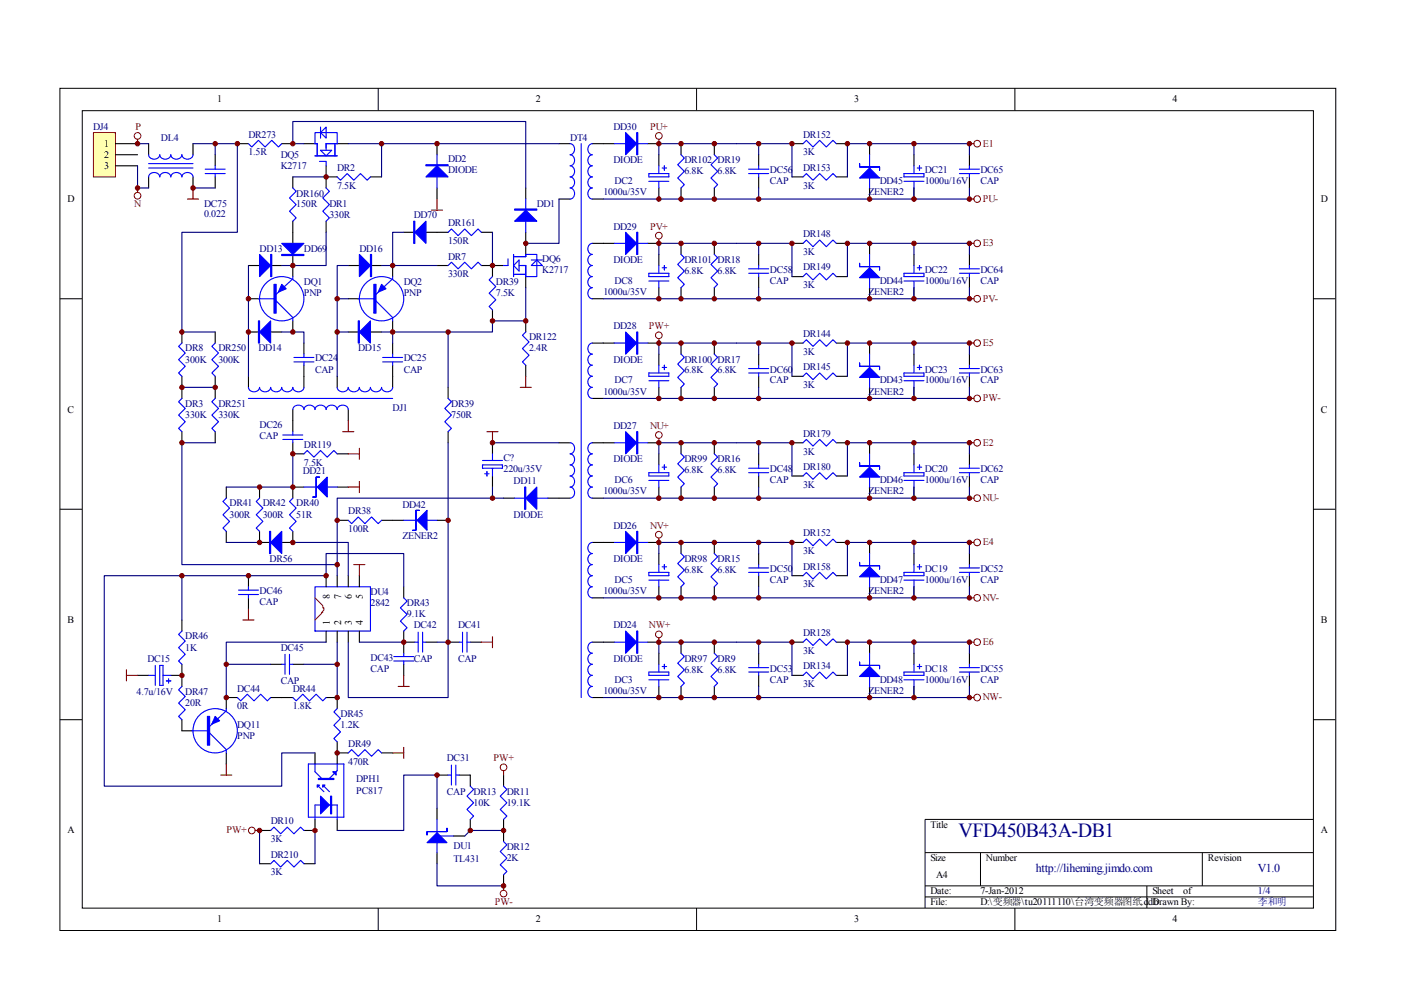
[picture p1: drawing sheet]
<svg xmlns="http://www.w3.org/2000/svg" width="297mm" height="210mm" viewBox="0 0 297 210" stroke-linecap="round" stroke-linejoin="round" font-family="sans-serif">
<g fill="none" stroke="#000" stroke-width=".21">
<path d="M12.7 18.7h270.5v178.6h-270.5zM80.2 18.7v4.7M147.7 18.7v4.7M215.2 18.7v4.7M17.4 23.5h261.1v169h-261.1zM12.7 63.3h4.7M278.4 63.3h4.7M12.7 108h4.7M278.4 108h4.7M12.7 152.6h4.7M278.4 152.6h4.7M278.4 173.7h-82.3v18.8"/>
<path d="M80.2 192.5v4.7M147.7 192.5v4.7M196.1 180.8h82.3M196.1 187.8h82.3M196.1 190.2h82.3M207.9 180.8v7M215.2 192.5v4.7M243.2 187.8v4.7M254.9 180.8v7"/>
</g>
<path d="M19.9 28.2h4.6v9.3h-4.6z" fill="#ffffb0"/>
<g fill="none" stroke="#800000" stroke-width=".21">
<path d="M19.8 28.1h4.7v9.4h-4.7z"/>
<circle cx="29.2" cy="28.8" r=".71"/>
<circle cx="139.7" cy="28.8" r=".71"/>
<circle cx="207.2" cy="30.5" r=".7"/>
<circle cx="29.2" cy="41.5" r=".71"/>
<circle cx="139.7" cy="50" r=".71"/>
<circle cx="207.2" cy="51.6" r=".71"/>
<circle cx="207.2" cy="42.2" r=".7"/>
<circle cx="139.7" cy="71.1" r=".71"/>
<circle cx="207.2" cy="72.7" r=".7"/>
<circle cx="207.2" cy="63.3" r=".7"/>
<circle cx="139.7" cy="92.2" r=".71"/>
<circle cx="207.2" cy="93.9" r=".7"/>
<circle cx="207.2" cy="84.5" r=".7"/>
<circle cx="139.7" cy="113.4" r=".71"/>
<circle cx="207.2" cy="115" r=".7"/>
<circle cx="207.2" cy="105.6" r=".7"/>
<circle cx="139.7" cy="134.5" r=".71"/>
<circle cx="207.2" cy="126.8" r=".71"/>
<circle cx="207.2" cy="136.2" r=".7"/>
<circle cx="207.2" cy="147.9" r=".7"/>
<circle cx="53.4" cy="176.1" r=".71"/>
<circle cx="106.8" cy="162.7" r=".71"/>
<circle cx="106.8" cy="189.5" r=".7"/>
</g>
<g fill="none" stroke="#000" stroke-width=".23">
<path d="M24.5 30.5h4.7M24.5 32.8h4.7M24.5 35.2h4.7M31.5 30.5v2.3M31.5 37.5v2.4M40.9 30.5v2.3M40.9 37.5v2.4M45.6 32.8v2.4M45.6 37.5v2.4M50.3 30.5h2.4M59.7 30.5h2.4M62.1 37.5v2.4"/>
<path d="M64.4 30.5h2.4M69.1 35.2v4.7M69.1 37.5h2.4M71.5 30.5h2.3M78.5 37.5h2.4M92.7 30.5v2.3M92.7 39.9v2.3M111.5 39.9v2.3M118.5 30.5h2.4M125.6 30.5h4.7M137.3 30.5h2.4M139.7 32.8v2.4"/>
<path d="M139.7 39.9v2.3M144.4 30.5v2.3M144.4 39.9v2.3M151.4 30.5v2.3M151.4 39.9v2.3M160.9 32.8v2.4M160.9 37.5v2.4M167.9 30.5h2.4M167.9 37.5h2.4M177.3 30.5h2.4M177.3 37.5h2.4M184.4 30.5v2.3"/>
<path d="M184.4 39.9v2.3M193.8 32.8v2.4M193.8 39.9v2.3M205.5 32.8v2.4M205.5 37.5v2.4M52.7 56.3h2.3M57.4 56.3h2.3M62.1 46.9v4.7M62.1 53.9v4.7M69.1 46.9v2.4M73.8 56.3h2.4M78.5 56.3h2.4"/>
<path d="M83.2 56.3v2.3M85.6 49.3h2.4M90.3 49.3h4.7M92.7 56.3h2.3M102.1 56.3h4.7M102.1 49.3h2.3M104.4 56.3v2.3M111.5 49.3v4.6M111.5 58.6v2.4M118.5 42.2h2.4M125.6 42.2h2.3M125.6 51.6h4.7"/>
<path d="M137.3 51.6h2.4M139.7 53.9v2.4M144.4 51.6v2.3M151.4 51.6v2.3M160.9 53.9v2.4M160.9 58.6v2.4M167.9 51.6h2.4M167.9 58.6h2.4M177.3 51.6h2.4M177.3 58.6h2.4M184.4 51.6v2.3M193.8 53.9v2.4"/>
<path d="M205.5 53.9v2.4M205.5 58.6v2.4M38.6 70.4v2.3M38.6 79.8v4.7M45.6 70.4v2.3M45.6 79.8v4.7M52.7 63.3h2.3M52.7 70.4h2.3M52.7 79.8v2.3M57.4 70.4h2.3M62.1 68v2.4M64.4 72.7v2.4"/>
<path d="M64.4 77.4v4.7M71.5 79.8v2.3M73.8 63.3h2.4M73.8 70.4h2.4M78.5 70.4h2.4M83.2 68v2.4M83.2 72.7v2.4M83.2 77.4v4.7M104.4 65.7v2.3M111.5 68v2.4M111.5 77.4v2.4M125.6 63.3h2.3"/>
<path d="M125.6 72.7h4.7M137.3 72.7h2.4M139.7 61v2.3M139.7 75.1v2.3M144.4 61v2.3M144.4 72.7v2.4M151.4 61v2.3M151.4 72.7v2.4M160.9 75.1v2.3M160.9 79.8v2.3M167.9 72.7h2.4M167.9 79.8h2.4"/>
<path d="M177.3 72.7h2.4M177.3 79.8h2.4M184.4 61v2.3M184.4 72.7v2.4M193.8 61v2.3M193.8 75.1v2.3M205.5 75.1v2.3M205.5 79.8v2.3M38.6 91.5v2.4M45.6 91.5v2.4M62.1 86.8v4.7M62.1 93.9v2.3h2.3"/>
<path d="M71.5 96.2h2.3M73.8 86.8v2.4M95 82.1v2.4M95 91.5v2.4M104.4 93.9v2.3M118.5 93.9h2.4M125.6 93.9h4.7M125.6 84.5h2.3M137.3 93.9h2.4M139.7 82.1v2.4M139.7 96.2v2.4M144.4 82.1v2.4"/>
<path d="M144.4 93.9v2.3M151.4 82.1v2.4M151.4 93.9v2.3M160.9 96.2v2.4M167.9 93.9h2.4M177.3 93.9h2.4M184.4 82.1v2.4M184.4 93.9v2.3M193.8 82.1v2.4M193.8 96.2v2.4M205.5 96.2v2.4M48 103.3v2.3"/>
<path d="M48 112.7v2.3M55 103.3v2.3M55 112.7v2.3h2.4M62.1 112.7v2.3h-2.4M64.4 103.3h-2.3v2.3M71.5 103.3h2.3M71.5 110.3h2.3M80.9 110.3h4.7M92.7 110.3h2.3M104.4 100.9v2.4M106.8 105.6h2.3M116.2 105.6h4.7"/>
<path d="M125.6 105.6h2.3M125.6 115h4.7M137.3 115h2.4M139.7 103.3v2.3M139.7 117.4v2.3M144.4 103.3v2.3M144.4 115v2.4M151.4 103.3v2.3M151.4 115v2.4M160.9 100.9v2.4M160.9 117.4v2.3M167.9 100.9h2.4"/>
<path d="M167.9 115h2.4M177.3 100.9h2.4M177.3 115h2.4M184.4 103.3v2.3M184.4 115v2.4M193.8 103.3v2.3M193.8 117.4v2.3M205.5 100.9v2.4M205.5 117.4v2.3M38.6 131.5v2.3M52.7 122.1v2.3M52.7 126.8v2.3"/>
<path d="M69.1 122.1v2.3M69.1 133.8v2.4M71.5 122.1v2.3M71.5 133.8v2.4M73.8 122.1v2.3M73.8 133.8v2.4M76.2 122.1v2.3M76.2 133.8v2.4M85.6 124.4v2.4M85.6 133.8v4.7M85.6 136.2h2.4M90.3 136.2h2.4"/>
<path d="M95 136.2h2.4M99.7 136.2h2.4M125.6 136.2h4.7M125.6 126.8h2.3M137.3 136.2h2.4M139.7 124.4v2.4M139.7 138.5v2.4M144.4 124.4v2.4M144.4 136.2v2.3M151.4 124.4v2.4M151.4 136.2v2.3M160.9 122.1v2.3"/>
<path d="M160.9 138.5v2.4M167.9 136.2h2.4M167.9 122.1h2.4M177.3 136.2h2.4M177.3 122.1h2.4M184.4 124.4v2.4M184.4 136.2v2.3M193.8 124.4v2.4M193.8 138.5v2.4M205.5 122.1v2.3M205.5 138.5v2.4M29.2 143.2h2.3"/>
<path d="M36.2 143.2h2.4M38.6 140.9v4.6M38.6 152.6v2.3h2.3M48 159.6v2.4M50.3 147.9h-2.3v2.3M57.4 147.9h4.7M57.4 140.9h2.3M62.1 140.9h2.3M66.8 159.6v2.4M69.1 147.9h2.4v2.3M71.5 157.3v4.7M71.5 159.6h2.3"/>
<path d="M80.9 159.6h2.3M85.6 140.9v2.3M125.6 147.9h2.3M139.7 145.5v2.4M144.4 145.5v2.4M151.4 145.5v2.4M160.9 143.2v2.3M167.9 143.2h2.4M177.3 143.2h2.4M184.4 145.5v2.4M193.8 145.5v2.4M205.5 143.2v2.3"/>
<path d="M55 176.1h2.4M66.8 173.7v2.4h-2.4M71.5 173.7v2.4M92.7 171.4v2.3M92.7 164.3h2.3M96.2 177.3h2.3M97.4 164.3h2.3v2.4M99.7 173.7v2.4M106.8 164.3v2.4M106.8 173.7v4.7M55 183.1h2.4M64.4 183.1h2.4"/>
<path d="M92.7 180.8v2.3M106.8 185.5v2.3"/>
</g>
<g fill="none" stroke="#00f" stroke-width=".23">
<path d="M31.5 37.5a1.21 1.21 0 0 1 1.2-.9 1.21 1.21 0 0 1 1.2 .9 1.2 1.2 0 0 1 1.1-.9 1.2 1.2 0 0 1 1.2 .9 1.21 1.21 0 0 1 1.2-.9 1.21 1.21 0 0 1 1.2 .9 1.21 1.21 0 0 1 1.1-.9 1.21 1.21 0 0 1 1.2 .9M31.5 32.8a1.21 1.21 0 0 0 1.2 1 1.21 1.21 0 0 0 1.2-1 1.21 1.21 0 0 0 1.1 .9 1.21 1.21 0 0 0 1.2-.9 1.21 1.21 0 0 0 1.2 .9 1.21 1.21 0 0 0 1.2-.9 1.21 1.21 0 0 0 1.1 1 1.21 1.21 0 0 0 1.2-1M31.5 34.7h9.4M31.5 35.6h9.4M43.5 35.9h4.2M43.5 36.8h4.2M45.6 35.2v.7M45.6 36.8v.7M52.7 30.5l.7 .7 1.4-1.4 1.4 1.4 1.4-1.4 1.4 1.4 .7-.7M62.1 39.9l.7 .7-1.4 1.4 1.4 1.4-1.4 1.4 1.4 1.4-.7 .7M66.8 33h4.7M67.7 34.2h1.4v1"/>
<path d="M68 28.1l1.1-1.2v2.4zM68 31.9h2.3l-1.2 1.1zM68 26.9v2.4M69.1 31.9v-1.4h2.4v-2.4h-4.7v2.4h.5v2.5M69.1 39.9l.7 .7-1.4 1.4 1.4 1.4-1.4 1.4 1.4 1.4-.7 .7M71 30.5v2.5M71.5 37.5l.7 .7 1.4-1.4 1.4 1.4 1.4-1.4 1.4 1.4 .7-.7M92.7 32.8v7.1M120.9 30.5a1.21 1.21 0 0 1 .9 1.1 1.21 1.21 0 0 1-.9 1.2 1.2 1.2 0 0 1 .9 1.2 1.2 1.2 0 0 1-.9 1.2 1.2 1.2 0 0 1 .9 1.1 1.2 1.2 0 0 1-.9 1.2 1.2 1.2 0 0 1 .9 1.2 1.2 1.2 0 0 1-.9 1.2 1.2 1.2 0 0 1 .9 1.1 1.2 1.2 0 0 1-.9 1.2M123.2 30.5v117.4M125.6 30.5a1.21 1.21 0 0 0-1 1.1 1.21 1.21 0 0 0 1 1.2 1.2 1.2 0 0 0-1 1.2 1.2 1.2 0 0 0 1 1.2 1.2 1.2 0 0 0-1 1.1 1.2 1.2 0 0 0 1 1.2 1.2 1.2 0 0 0-1 1.2 1.2 1.2 0 0 0 1 1.2 1.2 1.2 0 0 0-1 1.1 1.2 1.2 0 0 0 1 1.2M130.3 30.5h7"/>
<path d="M137.6 36.8h4.2v.7h-4.2zM137.6 38.4h4.2M139.7 35.2v1.6M139.7 38.4v1.5M140.4 35.6h.9M140.9 35.2v.9M144.4 32.8l.7 .7-1.4 1.4 1.4 1.4-1.4 1.4 1.4 1.5-.7 .7M151.4 32.8l.8 .7-1.5 1.4 1.5 1.4-1.5 1.4 1.5 1.5-.8 .7M158.7 35.9h4.3M158.7 36.8h4.3M160.9 35.2v.7M160.9 36.8v.7"/>
<path d="M170.3 30.5l.7-.7 1.4 1.4 1.4-1.4 1.4 1.4 1.4-1.4 .7 .7M170.3 37.5l.7-.7 1.4 1.4 1.4-1.4 1.4 1.4 1.4-1.4 .7 .7M184.4 32.8v7.1M191.7 36.8h4.2v.7h-4.2zM191.7 38.4h4.2M193.8 35.2v1.6M193.8 38.4v1.5M194.5 35.6h.9M195 35.2v.9M203.4 35.9h4.3M203.4 36.8h4.3M205.5 35.2v.7"/>
<path d="M205.5 36.8v.7M62.1 58.6v.5l-3.5 3.3M83.2 58.6v.5l-3.5 3.3M95 56.3l.7-.7 1.4 1.4 1.4-1.4 1.4 1.4 1.5-1.4 .7 .7M95 49.3l.7-.8 1.4 1.5 1.4-1.5 1.4 1.5 1.5-1.5 .7 .8M104.4 58.6l-.7 .7 1.4 1.5-1.4 1.4 1.4 1.4-1.4 1.4 .7 .7M107.7 54.9v1.4h-.9M108.9 54.4h2.6v-.5h2.3v4.7h-2.3v-2.3h-1.4M108.9 53.9v4.7M108.9 58.2h2.6M108.9 56.3l1.2-1.2v2.4zM111.5 42.2v7.1"/>
<path d="M112.6 56.3l1.2-1.2 1.2 1.2zM112.6 55.1h2.4M125.6 51.6a1.2 1.2 0 0 0-1 1.2 1.2 1.2 0 0 0 1 1.1 1.2 1.2 0 0 0-1 1.2 1.2 1.2 0 0 0 1 1.2 1.2 1.2 0 0 0-1 1.2 1.2 1.2 0 0 0 1 1.1 1.2 1.2 0 0 0-1 1.2 1.2 1.2 0 0 0 1 1.2 1.2 1.2 0 0 0-1 1.2 1.2 1.2 0 0 0 1 1.1M130.3 51.6h7M137.6 57.9h4.2v.7h-4.2zM137.6 59.6h4.2M139.7 56.3v1.6M139.7 59.6v1.4M140.4 56.8h.9M140.9 56.3v.9M144.4 53.9l.7 .8-1.4 1.4 1.4 1.4-1.4 1.4 1.4 1.4-.7 .7M151.4 53.9l.8 .8-1.5 1.4 1.5 1.4-1.5 1.4 1.5 1.4-.8 .7"/>
<path d="M158.7 57.9h4.3M158.7 57h4.3M160.9 56.3v.7M160.9 57.9v.7M170.3 51.6l.7-.7 1.4 1.4 1.4-1.4 1.4 1.4 1.4-1.4 .7 .7M170.3 58.6l.7-.7 1.4 1.4 1.4-1.4 1.4 1.4 1.4-1.4 .7 .7M184.4 53.9v7.1M191.7 57.9h4.2v.7h-4.2zM191.7 59.6h4.2M193.8 56.3v1.6M193.8 59.6v1.4M194.5 56.8h.9"/>
<path d="M195 56.3v.9M203.4 57.9h4.3M203.4 57h4.3M205.5 56.3v.7M205.5 57.9v.7M38.6 72.7l-.7 .7 1.4 1.5-1.4 1.4 1.4 1.4-1.4 1.4 .7 .7M45.6 72.7l-.7 .7 1.4 1.5-1.4 1.4 1.4 1.4-1.4 1.4 .7 .7M54.8 63.3h3.3M58.6 63.8l3.5 3.5v.7M62.3 75.8h4.3M62.3 76.7h4.3M64.4 75.1v.7"/>
<path d="M64.4 76.7v.7M76 63.3h3.3M79.7 63.8l3.5 3.5v.7M81.1 75.8h4.3M81.1 76.7h4.3M83.2 75.1v.7M83.2 76.7v.7M111.5 70.4l-.7 .7 1.4 1.4-1.4 1.4 1.4 1.4-1.4 1.4 .7 .7M125.6 72.7a1.2 1.2 0 0 0-1 1.2 1.2 1.2 0 0 0 1 1.2 1.2 1.2 0 0 0-1 1.2 1.2 1.2 0 0 0 1 1.1 1.21 1.21 0 0 0-1 1.2 1.21 1.21 0 0 0 1 1.2 1.2 1.2 0 0 0-1 1.2 1.2 1.2 0 0 0 1 1.1 1.2 1.2 0 0 0-1 1.2 1.2 1.2 0 0 0 1 1.2M130.3 72.7h7M137.6 79.1h4.2v.7h-4.2zM139.7 77.4v1.7"/>
<path d="M140.4 77.9h.9M140.9 77.4v1M144.4 75.1l.7 .7-1.4 1.4 1.4 1.4-1.4 1.4 1.4 1.4-.7 .7M151.4 75.1l.8 .7-1.5 1.4 1.5 1.4-1.5 1.4 1.5 1.4-.8 .7M158.7 79.1h4.3M158.7 78.1h4.3M160.9 77.4v.7M160.9 79.1v.7M170.3 72.7l.7-.7 1.4 1.4 1.4-1.4 1.4 1.4 1.4-1.4 .7 .7M170.3 79.8l.7-.7 1.4 1.4 1.4-1.4 1.4 1.4 1.4-1.4 .7 .7M184.4 75.1v7M191.7 79.1h4.2v.7h-4.2z"/>
<path d="M193.8 77.4v1.7M194.5 77.9h.9M195 77.4v1M203.4 79.1h4.3M203.4 78.1h4.3M205.5 77.4v.7M205.5 79.1v.7M38.6 84.5l-.7 .7 1.4 1.4-1.4 1.4 1.4 1.4-1.4 1.4 .7 .7M45.6 84.5l-.7 .7 1.4 1.4-1.4 1.4 1.4 1.4-1.4 1.4 .7 .7M52.7 82.1a1.21 1.21 0 0 0 1.2 1 1.21 1.21 0 0 0 1.1-1 1.21 1.21 0 0 0 1.2 1 1.21 1.21 0 0 0 1.2-1 1.21 1.21 0 0 0 1.2 1 1.21 1.21 0 0 0 1.1-1 1.21 1.21 0 0 0 1.2 1 1.21 1.21 0 0 0 1.2-1 1.21 1.21 0 0 0 1.2 1 1.21 1.21 0 0 0 1.1-1M52.7 84.5h30.5M60 92.2h4.2"/>
<path d="M60 93.2h4.2M62.1 86.8a1.21 1.21 0 0 1 1.2-.9 1.21 1.21 0 0 1 1.1 .9 1.21 1.21 0 0 1 1.2-.9 1.21 1.21 0 0 1 1.2 .9 1.21 1.21 0 0 1 1.2-.9 1.21 1.21 0 0 1 1.1 .9M62.1 91.5v.7M62.1 93.2v.7M64.4 96.2l.7-.7 1.5 1.4 1.4-1.4 1.4 1.4 1.4-1.4 .7 .7M69.1 86.8a1.21 1.21 0 0 1 1.2-.9 1.21 1.21 0 0 1 1.2 .9 1.21 1.21 0 0 1 1.2-.9 1.21 1.21 0 0 1 1.1 .9M71.5 82.1a1.21 1.21 0 0 0 1.2 1 1.21 1.21 0 0 0 1.1-1 1.21 1.21 0 0 0 1.2 1 1.21 1.21 0 0 0 1.2-1 1.21 1.21 0 0 0 1.2 1 1.21 1.21 0 0 0 1.1-1 1.21 1.21 0 0 0 1.2 1 1.21 1.21 0 0 0 1.2-1 1.21 1.21 0 0 0 1.2 1 1.21 1.21 0 0 0 1.1-1M95 84.5l.7 .7-1.4 1.4 1.4 1.4-1.4 1.4 1.4 1.4-.7 .7M102.3 98.6h4.2v.7h-4.2zM102.3 97.6h4.2M103.2 100v.9M104.4 96.2v1.4"/>
<path d="M104.4 99.3v1.6M120.9 96.2a1.2 1.2 0 0 1 .9 1.2 1.2 1.2 0 0 1-.9 1.2 1.2 1.2 0 0 1 .9 1.1 1.2 1.2 0 0 1-.9 1.2 1.2 1.2 0 0 1 .9 1.2 1.2 1.2 0 0 1-.9 1.2 1.2 1.2 0 0 1 .9 1.1 1.2 1.2 0 0 1-.9 1.2M120.9 93.9a1.2 1.2 0 0 1 .9 1.2 1.2 1.2 0 0 1-.9 1.1M125.6 96.2a1.2 1.2 0 0 0-1 1.2 1.2 1.2 0 0 0 1 1.2 1.2 1.2 0 0 0-1 1.1 1.2 1.2 0 0 0 1 1.2 1.2 1.2 0 0 0-1 1.2 1.2 1.2 0 0 0 1 1.2 1.2 1.2 0 0 0-1 1.1 1.2 1.2 0 0 0 1 1.2M125.6 93.9a1.2 1.2 0 0 0-1 1.2 1.2 1.2 0 0 0 1 1.1M130.3 93.9h7M137.6 80.7h4.2M139.7 80.7v1.4M139.7 98.6v1.6M140.4 99h.9M140.9 98.6v.9M144.4 96.2l.7 .7-1.4 1.4 1.4 1.4-1.4 1.5 1.4 1.4-.7 .7"/>
<path d="M151.4 96.2l.8 .7-1.5 1.4 1.5 1.4-1.5 1.5 1.5 1.4-.8 .7M158.7 99.3h4.3M160.9 98.6v.7M170.3 93.9l.7-.7 1.4 1.4 1.4-1.4 1.4 1.4 1.4-1.4 .7 .7M184.4 96.2v7.1M191.7 80.7h4.2M193.8 80.7v1.4M193.8 98.6v1.6M194.5 99h.9M195 98.6v.9M203.4 99.3h4.3M205.5 98.6v.7"/>
<path d="M48 105.6l-.7 .7 1.4 1.4-1.4 1.4 1.4 1.5-1.4 1.4 .7 .7M55 105.6l-.7 .7 1.4 1.4-1.4 1.4 1.4 1.5-1.4 1.4 .7 .7M62.1 105.6l-.7 .7 1.4 1.4-1.4 1.4 1.4 1.5-1.4 1.4 .7 .7M64.4 103.3h7.1M73.8 110.3l.7 .7 1.5-1.4 1.4 1.4 1.4-1.4 1.4 1.4 .7-.7M85.6 110.3h7.1M102.8 100.4h.9M109.1 105.6h7.1M125.6 115a1.2 1.2 0 0 0-1 1.2 1.2 1.2 0 0 0 1 1.2 1.2 1.2 0 0 0-1 1.1 1.2 1.2 0 0 0 1 1.2 1.2 1.2 0 0 0-1 1.2 1.2 1.2 0 0 0 1 1.2 1.2 1.2 0 0 0-1 1.1 1.2 1.2 0 0 0 1 1.2 1.2 1.2 0 0 0-1 1.2 1.2 1.2 0 0 0 1 1.2M130.3 115h7M137.6 100.2h4.2v.7h-4.2zM137.6 101.9h4.2"/>
<path d="M139.7 101.9v1.4M139.7 119.7v1.7M140.9 119.7v1M144.4 117.4l.7 .7-1.4 1.4 1.4 1.4-1.4 1.4 1.4 1.4-.7 .7M151.4 117.4l.8 .7-1.5 1.4 1.5 1.4-1.5 1.4 1.5 1.4-.8 .7M158.7 100.2h4.3M160.9 100.2v.7M160.9 119.7v.7M170.3 100.9l.7-.7 1.4 1.4 1.4-1.4 1.4 1.4 1.4-1.4 .7 .7M170.3 115l.7-.7 1.4 1.4 1.4-1.4 1.4 1.4 1.4-1.4 .7 .7M184.4 117.4v7M191.7 100.2h4.2v.7h-4.2z"/>
<path d="M191.7 101.9h4.2M193.8 101.9v1.4M193.8 119.7v1.7M195 119.7v1M203.4 100.2h4.3M205.5 100.2v.7M205.5 119.7v.7M38.6 133.8l-.7 .7 1.4 1.4-1.4 1.4 1.4 1.4-1.4 1.4 .7 .8M50.6 125.1h4.2M50.6 126.1h4.2M52.7 124.4v.7M52.7 126.1v.7"/>
<path d="M60.4 138.7v4.3M61.4 138.7v4.3M66.8 124.4h11.7v9.4h-11.7zM83.5 139.2h4.2M85.6 126.8l.7 .7-1.4 1.4 1.4 1.4-1.4 1.4 1.4 1.4-.7 .7M85.6 138.5v.7M88 136.2h.7M88.7 134v4.3M89.6 136.2h.7M89.6 134v4.3M97.4 136.2h.7M98.1 134v4.3"/>
<path d="M99 136.2h.7M99 134v4.3M125.6 136.2a1.2 1.2 0 0 0-1 1.1 1.2 1.2 0 0 0 1 1.2 1.21 1.21 0 0 0-1 1.2 1.21 1.21 0 0 0 1 1.2 1.2 1.2 0 0 0-1 1.1 1.2 1.2 0 0 0 1 1.2 1.2 1.2 0 0 0-1 1.2 1.2 1.2 0 0 0 1 1.1 1.2 1.2 0 0 0-1 1.2 1.2 1.2 0 0 0 1 1.2M130.3 136.2h7M137.6 121.4h4.2v.7h-4.2zM137.6 123h4.2M139.7 123v1.4M140.4 120.2h.9M144.4 138.5l.7 .7-1.4 1.4 1.4 1.4-1.4 1.4 1.4 1.4-.7 .7M151.4 138.5l.8 .7-1.5 1.4 1.5 1.4-1.5 1.4 1.5 1.4-.8 .7M158.7 121.4h4.3M158.7 120.4h4.3"/>
<path d="M160.9 121.4v.7M170.3 122.1l.7-.7 1.4 1.4 1.4-1.4 1.4 1.4 1.4-1.4 .7 .7M170.3 136.2l.7-.8 1.4 1.5 1.4-1.5 1.4 1.5 1.4-1.5 .7 .8M184.4 138.5v7M191.7 121.4h4.2v.7h-4.2zM191.7 123h4.2M193.8 123v1.4M194.5 120.2h.9M203.4 121.4h4.3M203.4 120.4h4.3M205.5 121.4v.7M31.5 143.2h1.4"/>
<path d="M32.9 141.1v4.2M33.9 141.1h.7v4.2h-.7zM34.6 143.2h1.6M35.3 144.4h.9M35.7 143.9v.9M38.6 145.5l-.7 .8 1.4 1.4-1.4 1.4 1.4 1.4-1.4 1.4 .7 .7M40.7 154.9h3.3M44.4 155.4l3.6 3.5v.7M48 150.2v.5l-3.6 3.3M50.3 147.9l.7 .7 1.4-1.4 1.5 1.4 1.4-1.4 1.4 1.4 .7-.7M59.7 140.9h.7M61.4 140.9h.7"/>
<path d="M62.1 147.9l.7 .7 1.4-1.4 1.4 1.4 1.4-1.4 1.4 1.4 .7-.7M71.5 150.2l-.7 .7 1.4 1.5-1.4 1.4 1.4 1.4-1.4 1.4 .7 .7M73.8 159.6l.7-.7 1.5 1.4 1.4-1.4 1.4 1.4 1.4-1.4 .7 .7M83.5 140.1h4.2M85.6 140.1v.8M137.6 142.5h4.2v.7h-4.2zM137.6 144.1h4.2M139.7 140.9v1.6M139.7 144.1v1.4M140.4 141.3h.9M140.9 140.9v.9M158.7 142.5h4.3"/>
<path d="M158.7 141.6h4.3M160.9 140.9v.7M160.9 142.5v.7M170.3 143.2l.7-.7 1.4 1.4 1.4-1.4 1.4 1.4 1.4-1.4 .7 .7M191.7 142.5h4.2v.7h-4.2zM191.7 144.1h4.2M193.8 140.9v1.6M193.8 144.1v1.4M194.5 141.3h.9M195 140.9v.9M203.4 142.5h4.3M203.4 141.6h4.3"/>
<path d="M205.5 140.9v.7M205.5 142.5v.7M57.4 176.1l.7-.7 1.4 1.4 1.4-1.4 1.4 1.4 1.4-1.4 .7 .7M65.4 162h7.5v11.3h-7.5zM66.8 173.7v-3h4.7v3M66.8 162v1.6l1.4 1.4M67.3 166.5l1.4 1.4M68.4 166.5l1.4 1.4M71.5 162v1.4l-1.7 1.6M92.7 173.7v7.1M92.9 177.3h3.3M95 164.3h.7"/>
<path d="M95.7 162.2v4.3M96.7 164.3h.7M96.7 162.2v4.3M99.7 166.7l.7 .7-1.4 1.4 1.4 1.4-1.4 1.4 1.4 1.4-.7 .7M106.8 178.4l.7 .7-1.4 1.4 1.4 1.5-1.4 1.4 1.4 1.4-.7 .7M106.8 166.7l.7 .7-1.4 1.4 1.4 1.4-1.4 1.4 1.4 1.4-.7 .7M57.4 183.1l.7-.7 1.4 1.4 1.4-1.4 1.4 1.4 1.4-1.4 .7 .7"/>
<circle cx="59.7" cy="63.3" r="4.7"/>
<circle cx="80.9" cy="63.3" r="4.7"/>
<circle cx="45.6" cy="154.9" r="4.7"/>
</g>
<g fill="none" stroke="#800000" stroke-width=".23">
<path d="M29.2 29.5v1M29.2 39.9v.9M40.9 39.9v2.3M139.7 29.5v1M205.5 30.5h1M39.7 42.2h2.4M91.5 44.6h2.3M92.7 42.2v2.4M139.7 50.7v.9M205.5 42.2h1M205.5 51.6h1M111.5 79.8v2.3"/>
<path d="M139.7 71.8v.9M205.5 63.3h1M205.5 72.7h1M72.7 91.5h2.3M73.8 89.2v2.3M73.8 96.2h2.4M76.2 95.1v2.3M103.2 91.5h2.4M104.4 91.5v2.4M110.3 82.1h2.3M139.7 92.9v1M205.5 84.5h1"/>
<path d="M205.5 93.9h1M73.8 103.3h2.4M75 119.7h2.4M76.2 102.1v2.3M76.2 119.7v2.4M139.7 114.1v.9M205.5 105.6h1M205.5 115h1M51.5 131.5h2.4M52.7 129.1v2.4M102.1 136.2h2.3M104.4 135v2.3"/>
<path d="M139.7 135.2v1M205.5 136.2h1M205.5 126.8h1M26.8 142v2.4M26.8 143.2h2.4M83.2 159.6h2.4M84.4 145.5h2.4M85.6 143.2v2.3M85.6 158.5v2.3M205.5 147.9h1M46.8 164.3h2.3M48 162v2.3"/>
<path d="M54.1 176.1h.9M106.8 163.4v.9M106.8 187.8v1"/>
</g>
<g fill="#00f" stroke="#00f" stroke-width=".23">
<path d="M88 49.3l2.3-2.4v4.7z"/>
<path d="M59.7 51.6h4.7l-2.3 2.3z"/>
<path d="M59.7 60.3l1 .9-1.7 .7z"/>
<path d="M55 53.9l2.4 2.4-2.4 2.3z"/>
<path d="M55 70.4l2.4-2.4v4.7z"/>
<path d="M80.9 60.3l.9 .9-1.6 .7z"/>
<path d="M76.2 53.9l2.3 2.4-2.3 2.3z"/>
<path d="M78.5 68v4.7l-2.3-2.3z"/>
<path d="M90.3 37.5l2.4-2.3 2.3 2.3z"/>
<path d="M109.1 46.9l2.4-2.3 2.3 2.3z"/>
<path d="M67.3 103.3l2.1-2.1v4.2z"/>
<path d="M88.4 110.3l2.1-2.1v4.2z"/>
<path d="M68 168.8l1.8 1.9-1.8 1.9z"/>
<path d="M67.3 166.5h.4l-.4 .4z"/>
<path d="M68.4 166.5h.5l-.5 .4z"/>
<path d="M70.5 163.6h.8v.7z"/>
<path d="M90.5 178.7l2.2-2.2 2.1 2.2z"/>
<path d="M45.6 151.9l1 .9-1.7 .7z"/>
<path d="M111.5 105.6l2.3-2.3v4.7z"/>
<path d="M132.6 28.1l2.4 2.4-2.4 2.3z"/>
<path d="M182.3 37.7l2.1-2.1 2.1 2.1z"/>
<path d="M132.6 49.3l2.4 2.3-2.4 2.3z"/>
<path d="M182.3 58.9l2.1-2.1 2.1 2.1z"/>
<path d="M132.6 70.4l2.4 2.3-2.4 2.4z"/>
<path d="M182.3 80l2.1-2.1 2.1 2.1z"/>
<path d="M132.6 91.5l2.4 2.4-2.4 2.3z"/>
<path d="M182.3 101.2l2.1-2.2 2.1 2.2z"/>
<path d="M132.6 112.7l2.4 2.3-2.4 2.4z"/>
<path d="M182.3 122.3l2.1-2.1 2.1 2.1z"/>
<path d="M132.6 133.8l2.4 2.4-2.4 2.3z"/>
<path d="M182.3 143.4l2.1-2.1 2.1 2.1z"/>
<path d="M57.4 115l2.3-2.3v4.7z"/>
<path d="M87.7 46.9h.3v4.7h-.3z" fill-rule="evenodd"/>
<path d="M59.7 53.9h4.7v.3h-4.7z" fill-rule="evenodd"/>
<path d="M58.1 60.3h.5v6.1h-.5z" fill-rule="evenodd"/>
<path d="M57.4 53.9h.2v4.7h-.2z" fill-rule="evenodd"/>
<path d="M54.8 68h.2v4.7h-.2z" fill-rule="evenodd"/>
<path d="M79.3 60.3h.4v6.1h-.4z" fill-rule="evenodd"/>
<path d="M78.5 53.9h.3v4.7h-.3z" fill-rule="evenodd"/>
<path d="M76 68h.2v4.7h-.2z" fill-rule="evenodd"/>
<path d="M90.3 34.9h4.7v.3h-4.7z" fill-rule="evenodd"/>
<path d="M109.1 44.3h4.7v.3h-4.7z" fill-rule="evenodd"/>
<path d="M67 101.2h.7h-.7v4.2h-.7h.7z" fill-rule="evenodd"/>
<path d="M88.2 108.2h.7h-.7v4.2h-.7h.7z" fill-rule="evenodd"/>
<path d="M70.1 168.8h.2v3.8h-.2z" fill-rule="evenodd"/>
<path d="M67.5 165h3.3v.3h-3.3z" fill-rule="evenodd"/>
<path d="M90.5 176.3v.7v-.7h4.3v-.7v.7z" fill-rule="evenodd"/>
<path d="M44 151.9h.4v6.1h-.4z" fill-rule="evenodd"/>
<path d="M111.2 103.3h.3v4.7h-.3z" fill-rule="evenodd"/>
<path d="M135 28.1h.2v4.7h-.2z" fill-rule="evenodd"/>
<path d="M182.3 34.7v.7h4.2v.7v-.7h-4.2z" fill-rule="evenodd"/>
<path d="M135 49.3h.2v4.6h-.2z" fill-rule="evenodd"/>
<path d="M182.3 55.8v.7h4.2v.7v-.7h-4.2z" fill-rule="evenodd"/>
<path d="M135 70.4h.2v4.7h-.2z" fill-rule="evenodd"/>
<path d="M182.3 77v.7h4.2v.7v-.7h-4.2z" fill-rule="evenodd"/>
<path d="M135 91.5h.2v4.7h-.2z" fill-rule="evenodd"/>
<path d="M182.3 98.1v.7h4.2v.7v-.7h-4.2z" fill-rule="evenodd"/>
<path d="M135 112.7h.2v4.7h-.2z" fill-rule="evenodd"/>
<path d="M182.3 119.2v.7h4.2v.8v-.8h-4.2z" fill-rule="evenodd"/>
<path d="M135 133.8h.2v4.7h-.2z" fill-rule="evenodd"/>
<path d="M182.3 140.4v.7h4.2v.7v-.7h-4.2z" fill-rule="evenodd"/>
<path d="M57.1 112.7h.3v4.7h-.3z" fill-rule="evenodd"/>
</g>
<g fill="none" stroke="#000080" stroke-width=".23">
<path d="M29.2 35.2v4.7h2.3M29.2 30.5h2.3M40.9 30.5h9.4v18.8h-11.7v21.1h7M40.9 39.9h4.7M45.6 30.5v2.3M62.1 37.5h7M64.4 30.5h-2.3v-4.7h49.4v14.1M73.8 30.5h44.7M80.9 30.5v7M139.7 32.8v-2.3h28.2v7M160.9 30.5v2.3M160.9 39.9v2.3"/>
<path d="M193.8 39.9v2.3h-65.9M193.8 30.5v2.3M205.5 32.8v-2.3h-25.8v7M205.5 39.9v2.3h-11.7M52.7 56.3v23.5M69.1 49.3v7h-9.4M73.8 56.3h-2.3v23.5M80.9 56.3h11.8M85.6 49.3h-2.4v7M104.4 49.3v7M118.5 42.2v9.4h-7M139.7 53.9v-2.3h28.2v7"/>
<path d="M160.9 51.6v2.3M193.8 51.6v2.3M205.5 53.9v-2.3h-25.8v7M59.7 70.4h4.7v2.3M71.5 63.3h2.3M71.5 70.4h2.3M80.9 70.4h2.3M83.2 70.4v2.3M95 70.4v11.7M111.5 61v7h-7.1v2.4h-21.2M139.7 75.1v-2.4h28.2v7.1M160.9 61v2.3"/>
<path d="M160.9 72.7v2.4M193.8 61v2.3h-65.9M193.8 72.7v2.4M205.5 75.1v-2.4h-25.8v7.1M205.5 61v2.3h-11.7M38.6 82.1h7M45.6 93.9h-7v25.8h32.9M62.1 96.2v7.1h-14.1M95 93.9v42.3M104.4 93.9h14.1M139.7 96.2v-2.3h28.2v7M160.9 82.1v2.4"/>
<path d="M160.9 93.9v2.3M193.8 82.1v2.4h-65.9M193.8 93.9v2.3M205.5 96.2v-2.3h-25.8v7M205.5 82.1v2.4h-11.7M48 115h7M62.1 115h11.7v7.1M104.4 103.3v2.3M106.8 105.6h-35.3v16.5M139.7 117.4v-2.4h28.2v7.1M160.9 103.3v2.3M160.9 115v2.4"/>
<path d="M193.8 103.3v2.3h-65.9M193.8 115v2.4M205.5 117.4v-2.4h-25.8v7.1M205.5 103.3v2.3h-11.7M38.6 122.1h-16.5v44.6h37.6v-7.1h7.1M69.1 136.2h-21.1v11.7M71.5 136.2v11.7M73.8 136.2v11.7h21.2v-11.7M76.2 136.2h9.4M85.6 124.4v-7h-16.5v4.7h-30.5v9.4M92.7 136.2h2.3M139.7 138.5v-2.3h28.2v7"/>
<path d="M160.9 124.4v2.4M160.9 136.2v2.3M193.8 124.4v2.4h-65.9M193.8 136.2v2.3M205.5 138.5v-2.3h-25.8v7M205.5 124.4v2.4h-11.7M48 140.9h9.4M64.4 140.9h7.1M160.9 145.5v2.4M193.8 145.5v2.4h-65.9M205.5 145.5v2.4h-11.7M55 176.1v7"/>
<path d="M66.8 176.1v7M92.7 171.4v-7.1h-7.1v11.8h-14.1M106.8 176.1h-7.1l-1.2 1.2M92.7 183.1v4.7h14.1"/>
</g>
<g fill="#800000" stroke="#800000" stroke-width=".21">
<circle cx="92.7" cy="30.5" r=".47"/>
<circle cx="69.1" cy="37.5" r=".47"/>
<circle cx="52.7" cy="63.3" r=".47"/>
<circle cx="52.7" cy="70.4" r=".47"/>
<circle cx="83.2" cy="56.3" r=".47"/>
<circle cx="71.5" cy="63.3" r=".47"/>
<circle cx="71.5" cy="70.4" r=".47"/>
<circle cx="62.1" cy="70.4" r=".47"/>
<circle cx="83.2" cy="70.4" r=".47"/>
<circle cx="104.4" cy="68" r=".47"/>
<circle cx="104.4" cy="56.3" r=".47"/>
<circle cx="62.1" cy="56.3" r=".47"/>
<circle cx="80.9" cy="30.5" r=".47"/>
<circle cx="111.5" cy="68" r=".47"/>
<circle cx="111.5" cy="51.6" r=".47"/>
<circle cx="85.6" cy="136.2" r=".47"/>
<circle cx="71.5" cy="140.8" r=".47"/>
<circle cx="48" cy="140.8" r=".47"/>
<circle cx="71.5" cy="147.9" r=".47"/>
<circle cx="71.5" cy="159.6" r=".47"/>
<circle cx="66.8" cy="176.1" r=".47"/>
<circle cx="92.7" cy="164.3" r=".47"/>
<circle cx="106.8" cy="176.1" r=".47"/>
<circle cx="99.7" cy="176.1" r=".47"/>
<circle cx="48" cy="147.9" r=".47"/>
<circle cx="69.1" cy="122.1" r=".47"/>
<circle cx="38.6" cy="143.2" r=".47"/>
<circle cx="52.7" cy="122.1" r=".47"/>
<circle cx="71.5" cy="119.7" r=".47"/>
<circle cx="95" cy="70.4" r=".47"/>
<circle cx="95" cy="136.2" r=".47"/>
<circle cx="95" cy="110.3" r=".47"/>
<circle cx="71.5" cy="110.3" r=".47"/>
<circle cx="38.6" cy="122.1" r=".47"/>
<circle cx="151.4" cy="30.5" r=".47"/>
<circle cx="144.4" cy="30.5" r=".47"/>
<circle cx="151.4" cy="42.2" r=".47"/>
<circle cx="144.4" cy="42.2" r=".47"/>
<circle cx="139.7" cy="42.2" r=".47"/>
<circle cx="139.7" cy="30.5" r=".47"/>
<circle cx="104.4" cy="105.6" r=".47"/>
<circle cx="104.4" cy="93.9" r=".47"/>
<circle cx="151.4" cy="51.6" r=".47"/>
<circle cx="151.4" cy="63.3" r=".47"/>
<circle cx="144.4" cy="51.6" r=".47"/>
<circle cx="144.4" cy="63.3" r=".47"/>
<circle cx="139.7" cy="63.3" r=".47"/>
<circle cx="139.7" cy="51.6" r=".47"/>
<circle cx="151.4" cy="72.7" r=".47"/>
<circle cx="151.4" cy="84.5" r=".47"/>
<circle cx="144.4" cy="72.7" r=".47"/>
<circle cx="144.4" cy="84.5" r=".47"/>
<circle cx="139.7" cy="72.7" r=".47"/>
<circle cx="139.7" cy="84.5" r=".47"/>
<circle cx="151.4" cy="93.9" r=".47"/>
<circle cx="151.4" cy="105.6" r=".47"/>
<circle cx="144.4" cy="93.9" r=".47"/>
<circle cx="144.4" cy="105.6" r=".47"/>
<circle cx="139.7" cy="105.6" r=".47"/>
<circle cx="139.7" cy="93.9" r=".47"/>
<circle cx="151.4" cy="115" r=".47"/>
<circle cx="151.4" cy="126.8" r=".47"/>
<circle cx="144.4" cy="115" r=".47"/>
<circle cx="144.4" cy="126.8" r=".47"/>
<circle cx="139.7" cy="126.8" r=".47"/>
<circle cx="139.7" cy="115" r=".47"/>
<circle cx="151.4" cy="136.2" r=".47"/>
<circle cx="151.4" cy="147.9" r=".47"/>
<circle cx="144.4" cy="136.2" r=".47"/>
<circle cx="144.4" cy="147.9" r=".47"/>
<circle cx="139.7" cy="147.9" r=".47"/>
<circle cx="139.7" cy="136.2" r=".47"/>
<circle cx="29.2" cy="30.5" r=".47"/>
<circle cx="29.2" cy="39.9" r=".47"/>
<circle cx="40.9" cy="39.9" r=".47"/>
<circle cx="62.1" cy="30.5" r=".47"/>
<circle cx="45.6" cy="30.5" r=".47"/>
<circle cx="38.6" cy="93.9" r=".47"/>
<circle cx="38.6" cy="82.1" r=".47"/>
<circle cx="45.6" cy="82.1" r=".47"/>
<circle cx="38.6" cy="70.4" r=".47"/>
<circle cx="50.3" cy="30.5" r=".47"/>
<circle cx="62.1" cy="115" r=".47"/>
<circle cx="62.1" cy="96.2" r=".47"/>
<circle cx="62.1" cy="103.3" r=".47"/>
<circle cx="55" cy="103.3" r=".47"/>
<circle cx="55" cy="115" r=".47"/>
<circle cx="106.8" cy="187.8" r=".47"/>
<circle cx="55" cy="176.1" r=".47"/>
<circle cx="179.7" cy="30.5" r=".47"/>
<circle cx="184.4" cy="42.2" r=".47"/>
<circle cx="184.4" cy="30.5" r=".47"/>
<circle cx="205.5" cy="30.5" r=".47"/>
<circle cx="193.8" cy="30.5" r=".47"/>
<circle cx="179.7" cy="51.6" r=".47"/>
<circle cx="184.4" cy="63.3" r=".47"/>
<circle cx="184.4" cy="51.6" r=".47"/>
<circle cx="205.5" cy="51.6" r=".47"/>
<circle cx="193.8" cy="51.6" r=".47"/>
<circle cx="179.7" cy="72.7" r=".47"/>
<circle cx="184.4" cy="84.5" r=".47"/>
<circle cx="184.4" cy="72.7" r=".47"/>
<circle cx="205.5" cy="72.7" r=".47"/>
<circle cx="193.8" cy="72.7" r=".47"/>
<circle cx="179.7" cy="93.9" r=".47"/>
<circle cx="184.4" cy="105.6" r=".47"/>
<circle cx="184.4" cy="93.9" r=".47"/>
<circle cx="205.5" cy="93.9" r=".47"/>
<circle cx="193.8" cy="93.9" r=".47"/>
<circle cx="179.7" cy="115" r=".47"/>
<circle cx="184.4" cy="126.8" r=".47"/>
<circle cx="184.4" cy="115" r=".47"/>
<circle cx="205.5" cy="115" r=".47"/>
<circle cx="193.8" cy="115" r=".47"/>
<circle cx="179.7" cy="136.2" r=".47"/>
<circle cx="184.4" cy="147.9" r=".47"/>
<circle cx="184.4" cy="136.2" r=".47"/>
<circle cx="205.5" cy="136.2" r=".47"/>
<circle cx="193.8" cy="136.2" r=".47"/>
<circle cx="167.9" cy="30.5" r=".47"/>
<circle cx="160.9" cy="42.2" r=".47"/>
<circle cx="160.9" cy="30.5" r=".47"/>
<circle cx="167.9" cy="51.6" r=".47"/>
<circle cx="160.9" cy="51.6" r=".47"/>
<circle cx="160.9" cy="63.3" r=".47"/>
<circle cx="167.9" cy="72.7" r=".47"/>
<circle cx="160.9" cy="72.7" r=".47"/>
<circle cx="160.9" cy="84.5" r=".47"/>
<circle cx="167.9" cy="93.9" r=".47"/>
<circle cx="160.9" cy="93.9" r=".47"/>
<circle cx="160.9" cy="126.8" r=".47"/>
<circle cx="167.9" cy="115" r=".47"/>
<circle cx="160.9" cy="115" r=".47"/>
<circle cx="167.9" cy="136.2" r=".47"/>
<circle cx="160.9" cy="136.2" r=".47"/>
<circle cx="160.9" cy="147.9" r=".47"/>
<circle cx="160.9" cy="105.6" r=".47"/>
<circle cx="193.8" cy="147.9" r=".47"/>
<circle cx="205.5" cy="147.9" r=".47"/>
<circle cx="193.8" cy="126.8" r=".47"/>
<circle cx="205.5" cy="126.8" r=".47"/>
<circle cx="193.8" cy="84.5" r=".47"/>
<circle cx="205.5" cy="84.5" r=".47"/>
<circle cx="193.8" cy="105.6" r=".47"/>
<circle cx="205.5" cy="105.6" r=".47"/>
<circle cx="193.8" cy="42.2" r=".47"/>
<circle cx="205.5" cy="42.2" r=".47"/>
<circle cx="193.8" cy="63.3" r=".47"/>
<circle cx="205.5" cy="63.3" r=".47"/>
</g>
<path d="M66.8 126.8l1.2 1.1a.74 .74 0 0 1 .4 1h.3v.4l-.3 .3v.2h-.2v.2l-1.4 1.5" fill="none" stroke="#f00" stroke-width=".23"/>
<text font-size="4.2" fill="#000080" x="203.2" y="177.4">VFD450B43A-DB1</text>
<g font-size="2.5" fill="#000080">
<text x="219.6" y="184.8">http://liheming.jimdo.com</text>
<text x="266.7" y="184.8">V1.0</text>
</g>
<g font-size="2.1">
<text x="46.1" y="21.7">1</text>
<text x="113.6" y="21.7">2</text>
<text x="181.1" y="21.7">3</text>
<text x="248.6" y="21.7">4</text>
<text x="22.1" y="31.1">1</text>
<text x="22.1" y="33.5">2</text>
<text x="22.1" y="35.7">3</text>
<text x="14.3" y="42.8">D</text>
<text x="280.1" y="42.8">D</text>
<text x="14.3" y="87.5">C</text>
<text x="280.1" y="87.5">C</text>
<text x="69.9" y="127" transform="rotate(-90 69.9 127)">8</text>
<text x="72.3" y="127" transform="rotate(-90 72.3 127)">7</text>
<text x="74.6" y="127" transform="rotate(-90 74.6 127)">6</text>
<text x="77" y="127" transform="rotate(-90 77 127)">5</text>
<text x="14.3" y="132.1">B</text>
<text x="69.9" y="132.4" transform="rotate(-90 69.9 132.4)">1</text>
<text x="72.3" y="132.4" transform="rotate(-90 72.3 132.4)">2</text>
<text x="74.6" y="132.4" transform="rotate(-90 74.6 132.4)">3</text>
<text x="77" y="132.4" transform="rotate(-90 77 132.4)">4</text>
<text x="280.1" y="132.1">B</text>
<text x="14.3" y="176.7">A</text>
<text x="197.3" y="175.5">Title</text>
<text x="280.1" y="176.7">A</text>
<text x="197.3" y="182.6">Size</text>
<text x="209" y="182.6">Number</text>
<text x="256.1" y="182.6">Revision</text>
<text x="197.3" y="189.6">Date:</text>
<text x="197.3" y="192">File:</text>
<text x="198.5" y="186.1">A4</text>
<text x="207.9" y="189.6">7-Jan-2012</text>
<text x="207.9" y="192">D:\变频器\tu20111110\台湾变频器图纸.ddb</text>
<text x="244.3" y="189.6">Sheet</text>
<text x="244.3" y="192">Drawn By:</text>
<text x="250.9" y="189.6">of</text>
<text x="46.1" y="195.5">1</text>
<text x="113.6" y="195.5">2</text>
<text x="181.1" y="195.5">3</text>
<text x="248.6" y="195.5">4</text>
</g>
<g font-size="2.1" fill="#000080">
<text x="19.7" y="27.5">DJ4</text>
<text x="34.1" y="29.9">DL4</text>
<text x="52.7" y="29.2">DR273</text>
<text x="120.9" y="29.9">DT4</text>
<text x="130" y="27.5">DD30</text>
<text x="170.3" y="29.2">DR152</text>
<text x="52.7" y="32.9">1.5R</text>
<text x="59.5" y="33.5">DQ5</text>
<text x="59.5" y="35.7">K2717</text>
<text x="95" y="34.4">DD2</text>
<text x="130" y="34.6">DIODE</text>
<text x="145.1" y="34.6">DR102 DR19</text>
<text x="170.3" y="32.9">3K</text>
<text x="62.8" y="41.7">DR160</text>
<text x="71.5" y="36.3">DR2</text>
<text x="71.5" y="40">7.5K</text>
<text x="95" y="36.7">DIODE</text>
<text x="127.9" y="41.4">1000u/35V</text>
<text x="130.3" y="39">DC2</text>
<text x="145.1" y="36.9">6.8K</text>
<text x="152.1" y="36.9">6.8K</text>
<text x="163.2" y="36.7">DC56</text>
<text x="163.2" y="39">CAP</text>
<text x="170.3" y="36.3">DR153</text>
<text x="170.3" y="40">3K</text>
<text x="184.1" y="41.4">ZENER2</text>
<text x="186.5" y="39">DD45</text>
<text x="196.1" y="36.7">DC21</text>
<text x="196.1" y="39">1000u/16V</text>
<text x="207.9" y="36.7">DC65</text>
<text x="207.9" y="39">CAP</text>
<text x="43.3" y="43.8">DC75</text>
<text x="43.3" y="46.1">0.022</text>
<text x="62.8" y="44">150R</text>
<text x="69.8" y="44">DR1</text>
<text x="69.8" y="46.3">330R</text>
<text x="87.7" y="46.3">DD70</text>
<text x="113.8" y="43.8">DD1</text>
<text x="55" y="53.4">DD13</text>
<text x="64.4" y="53.4">DD69</text>
<text x="76.2" y="53.4">DD16</text>
<text x="95" y="48">DR161</text>
<text x="95" y="51.7">150R</text>
<text x="130" y="48.7">DD29</text>
<text x="170.3" y="50.3">DR148</text>
<text x="95" y="55">DR7</text>
<text x="95" y="58.8">330R</text>
<text x="115" y="55.5">DQ6</text>
<text x="115" y="57.8">K2717</text>
<text x="130" y="55.7">DIODE</text>
<text x="145.1" y="55.7">DR101 DR18</text>
<text x="145.1" y="58.1">6.8K</text>
<text x="152.1" y="58.1">6.8K</text>
<text x="163.2" y="57.8">DC58</text>
<text x="170.3" y="54.1">3K</text>
<text x="170.3" y="57.3">DR149</text>
<text x="196.1" y="57.8">DC22</text>
<text x="207.9" y="57.8">DC64</text>
<text x="64.4" y="60.5">DQ1</text>
<text x="64.4" y="62.8">PNP</text>
<text x="85.6" y="60.5">DQ2</text>
<text x="85.6" y="62.8">PNP</text>
<text x="105.2" y="60.5">DR39</text>
<text x="105.2" y="62.8">7.5K</text>
<text x="127.9" y="62.5">1000u/35V</text>
<text x="130.3" y="60.2">DC8</text>
<text x="163.2" y="60.2">CAP</text>
<text x="170.3" y="61.1">3K</text>
<text x="184.1" y="62.5">ZENER2</text>
<text x="186.5" y="60.2">DD44</text>
<text x="196.1" y="60.2">1000u/16V</text>
<text x="207.9" y="60.2">CAP</text>
<text x="130" y="69.8">DD28</text>
<text x="170.3" y="71.5">DR144</text>
<text x="39.3" y="74.5">DR8</text>
<text x="39.3" y="76.9">300K</text>
<text x="46.3" y="74.5">DR250</text>
<text x="46.3" y="76.9">300K</text>
<text x="54.8" y="74.5">DD14</text>
<text x="66.8" y="76.6">DC24</text>
<text x="75.9" y="74.5">DD15</text>
<text x="85.6" y="76.6">DC25</text>
<text x="112.2" y="72.2">DR122</text>
<text x="112.2" y="74.5">2.4R</text>
<text x="130" y="76.9">DIODE</text>
<text x="145.1" y="76.9">DR100 DR17</text>
<text x="170.3" y="75.2">3K</text>
<text x="66.8" y="79">CAP</text>
<text x="85.6" y="79">CAP</text>
<text x="127.9" y="83.7">1000u/35V</text>
<text x="130.3" y="81.3">DC7</text>
<text x="145.1" y="79.2">6.8K</text>
<text x="152.1" y="79.2">6.8K</text>
<text x="163.2" y="79">DC60</text>
<text x="163.2" y="81.3">CAP</text>
<text x="170.3" y="78.5">DR145</text>
<text x="170.3" y="82.3">3K</text>
<text x="184.1" y="83.7">ZENER2</text>
<text x="186.5" y="81.3">DD43</text>
<text x="196.1" y="79">DC23</text>
<text x="196.1" y="81.3">1000u/16V</text>
<text x="207.9" y="79">DC63</text>
<text x="207.9" y="81.3">CAP</text>
<text x="39.3" y="86.3">DR3</text>
<text x="39.3" y="88.6">330K</text>
<text x="46.3" y="86.3">DR251</text>
<text x="46.3" y="88.6">330K</text>
<text x="83.2" y="87.2">DJ1</text>
<text x="95.7" y="86.3">DR39</text>
<text x="95.7" y="88.6">750R</text>
<text x="55" y="90.7">DC26</text>
<text x="55" y="93.1">CAP</text>
<text x="64.4" y="94.9">DR119</text>
<text x="130" y="90.9">DD27</text>
<text x="170.3" y="92.6">DR179</text>
<text x="64.2" y="100.6">DD21</text>
<text x="64.4" y="98.7">7.5K</text>
<text x="106.8" y="97.8">C?</text>
<text x="106.8" y="100.1">220u/35V</text>
<text x="130" y="98">DIODE</text>
<text x="145.1" y="98">DR99</text>
<text x="145.1" y="100.3">6.8K</text>
<text x="152.1" y="98">DR16</text>
<text x="152.1" y="100.3">6.8K</text>
<text x="163.2" y="100.1">DC48</text>
<text x="170.3" y="96.4">3K</text>
<text x="170.3" y="99.7">DR180</text>
<text x="196.1" y="100.1">DC20</text>
<text x="207.9" y="100.1">DC62</text>
<text x="48.7" y="107.4">DR41</text>
<text x="55.7" y="107.4">DR42</text>
<text x="62.8" y="107.4">DR40</text>
<text x="85.3" y="107.6">DD42</text>
<text x="108.9" y="102.7">DD11</text>
<text x="127.9" y="104.8">1000u/35V</text>
<text x="130.3" y="102.5">DC6</text>
<text x="163.2" y="102.5">CAP</text>
<text x="170.3" y="103.4">3K</text>
<text x="184.1" y="104.8">ZENER2</text>
<text x="186.5" y="102.5">DD46</text>
<text x="196.1" y="102.5">1000u/16V</text>
<text x="207.9" y="102.5">CAP</text>
<text x="48.7" y="109.7">300R</text>
<text x="55.7" y="109.7">300R</text>
<text x="62.8" y="109.7">51R</text>
<text x="73.8" y="109.1">DR38</text>
<text x="73.8" y="112.8">100R</text>
<text x="108.9" y="109.7">DIODE</text>
<text x="130" y="112.1">DD26</text>
<text x="170.3" y="113.7">DR152</text>
<text x="57.1" y="119.1">DR56</text>
<text x="85.3" y="114.2">ZENER2</text>
<text x="130" y="119.1">DIODE</text>
<text x="145.1" y="119.1">DR98</text>
<text x="152.1" y="119.1">DR15</text>
<text x="170.3" y="117.5">3K</text>
<text x="55" y="125.9">DC46</text>
<text x="127.9" y="125.9">1000u/35V</text>
<text x="130.3" y="123.6">DC5</text>
<text x="145.1" y="121.5">6.8K</text>
<text x="152.1" y="121.5">6.8K</text>
<text x="163.2" y="121.3">DC50</text>
<text x="163.2" y="123.6">CAP</text>
<text x="170.3" y="120.7">DR158</text>
<text x="170.3" y="124.6">3K</text>
<text x="184.1" y="125.9">ZENER2</text>
<text x="186.5" y="123.6">DD47</text>
<text x="196.1" y="121.3">DC19</text>
<text x="196.1" y="123.6">1000u/16V</text>
<text x="207.9" y="121.3">DC52</text>
<text x="207.9" y="123.6">CAP</text>
<text x="55" y="128.3">CAP</text>
<text x="78.6" y="126.2">DU4</text>
<text x="78.6" y="128.5">2842</text>
<text x="86.3" y="128.5">DR43</text>
<text x="86.3" y="130.9">9.1K</text>
<text x="39.3" y="135.6">DR46</text>
<text x="39.3" y="137.9">1K</text>
<text x="59.5" y="137.9">DC45</text>
<text x="87.7" y="133.2">DC42</text>
<text x="97.1" y="133.2">DC41</text>
<text x="130" y="133.2">DD24</text>
<text x="170.3" y="134.9">DR128</text>
<text x="31.2" y="140.3">DC15</text>
<text x="78.6" y="140.1">DC43</text>
<text x="78.6" y="142.4">CAP</text>
<text x="87.7" y="140.3">CAP</text>
<text x="97.1" y="140.3">CAP</text>
<text x="130" y="140.3">DIODE</text>
<text x="145.1" y="140.3">DR97</text>
<text x="145.1" y="142.6">6.8K</text>
<text x="152.1" y="140.3">DR9</text>
<text x="152.1" y="142.6">6.8K</text>
<text x="163.2" y="142.4">DC53</text>
<text x="170.3" y="138.6">3K</text>
<text x="170.3" y="141.9">DR134</text>
<text x="196.1" y="142.4">DC18</text>
<text x="207.9" y="142.4">DC55</text>
<text x="29" y="147.3">4.7u/16V</text>
<text x="39.3" y="147.3">DR47</text>
<text x="39.3" y="149.7">20R</text>
<text x="50.3" y="146.7">DC44</text>
<text x="59.5" y="145">CAP</text>
<text x="62.1" y="146.7">DR44</text>
<text x="127.9" y="147.1">1000u/35V</text>
<text x="130.3" y="144.7">DC3</text>
<text x="163.2" y="144.7">CAP</text>
<text x="170.3" y="145.7">3K</text>
<text x="184.1" y="147.1">ZENER2</text>
<text x="186.5" y="144.7">DD48</text>
<text x="196.1" y="144.7">1000u/16V</text>
<text x="207.9" y="144.7">CAP</text>
<text x="50.3" y="150.4">0R</text>
<text x="50.3" y="154.4">DQ11</text>
<text x="62.1" y="150.4">1.8K</text>
<text x="72.2" y="152">DR45</text>
<text x="72.2" y="154.4">1.2K</text>
<text x="50.3" y="156.7">PNP</text>
<text x="73.8" y="158.3">DR49</text>
<text x="94.7" y="161.4">DC31</text>
<text x="73.8" y="162.2">470R</text>
<text x="75.5" y="165.9">DPH1</text>
<text x="75.5" y="168.2">PC817</text>
<text x="94.7" y="168.5">CAP</text>
<text x="100.4" y="168.5">DR13</text>
<text x="100.4" y="170.8">10K</text>
<text x="107.4" y="168.5">DR11</text>
<text x="107.4" y="170.8">19.1K</text>
<text x="57.4" y="174.8">DR10</text>
<text x="57.4" y="178.6">3K</text>
<text x="57.4" y="181.9">DR210</text>
<text x="57.4" y="185.6">3K</text>
<text x="96.2" y="180">DU1</text>
<text x="96.2" y="182.8">TL431</text>
<text x="107.4" y="180.2">DR12</text>
<text x="107.4" y="182.6">2K</text>
<text x="266.7" y="192">李和明</text>
<text x="266.7" y="189.6">1/4</text>
</g>
<g font-size="2.1" fill="#800000">
<text x="28.7" y="27.5">P</text>
<text x="137.8" y="27.5">PU+</text>
<text x="208.4" y="31.1">E1</text>
<text x="28.4" y="44">N</text>
<text x="208.4" y="42.8">PU-</text>
<text x="137.8" y="48.7">PV+</text>
<text x="208.4" y="52.2">E3</text>
<text x="208.4" y="63.9">PV-</text>
<text x="137.6" y="69.8">PW+</text>
<text x="208.4" y="73.3">E5</text>
<text x="208.4" y="85.1">PW-</text>
<text x="137.8" y="90.9">NU+</text>
<text x="208.4" y="94.5">E2</text>
<text x="208.4" y="106.2">NU-</text>
<text x="137.8" y="112.1">NV+</text>
<text x="208.4" y="115.6">E4</text>
<text x="208.4" y="127.4">NV-</text>
<text x="137.6" y="133.2">NW+</text>
<text x="208.4" y="136.8">E6</text>
<text x="208.4" y="148.5">NW-</text>
<text x="104.6" y="161.4">PW+</text>
<text x="48" y="176.7">PW+</text>
<text x="104.9" y="192">PW-</text>
</g>
</svg>
